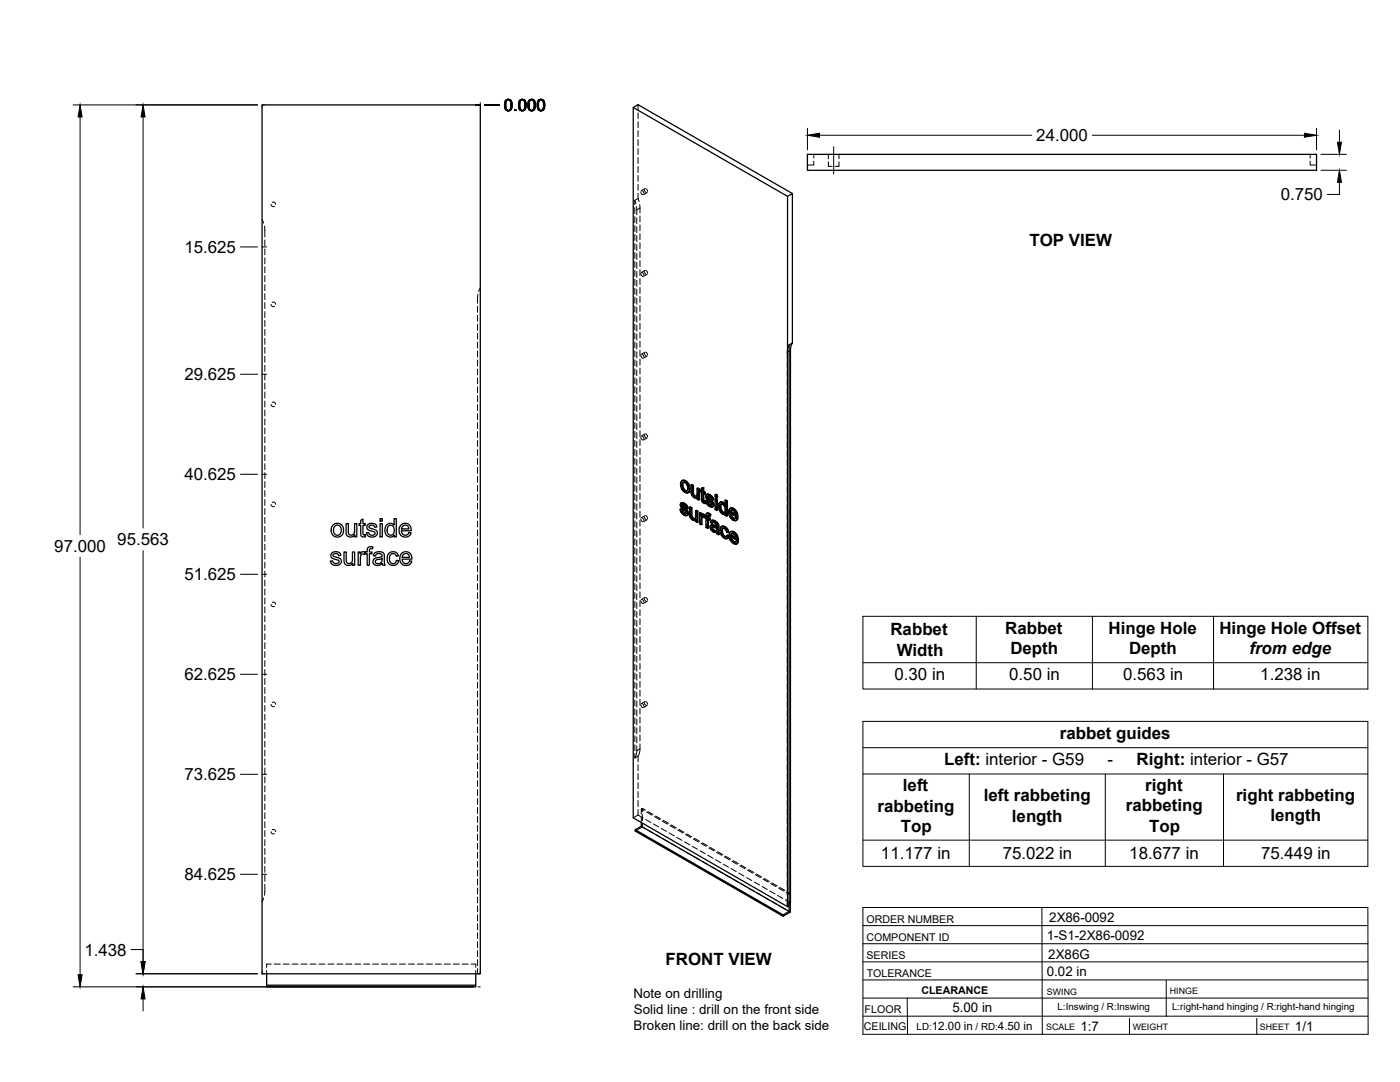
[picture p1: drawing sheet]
<svg xmlns="http://www.w3.org/2000/svg" width="559mm" height="432mm" viewBox="0 0 559 432" stroke-linecap="round" stroke-linejoin="round" font-family="sans-serif">
<!-- layer: Visible -->
<g fill="none" stroke="#000" stroke-width=".51">
<path d="M104.6 41.9h87.1v346.7h-87.1zM252.8 42.9l1.9-1.1 61.6 35.4M314.3 78.4l-61.5-35.5v283.5l61.5 35.4 .7-.3M322.3 61.6h203.2v6.4h-203.2zM316.3 136.9v-59.7l-2 1.2v283.4M272.2 191.8l.9-.2 .6 .2zM272.2 191.8l-.6 1.1 .5 2.3 .7 .9 1 .6h.8l.3-.3M272.3 193.6l.3 1.5M272.6 195.1l.3-.2 .8 .8-.3 .2zM272.8 192.5l-.2 .9M272.9 194.9l-.3-1.5-.3 .1 .2-.8 .5-.2 .9 .5 .5 1.4-.2 1.5h-.8M273.4 192l1 1a1.92 1.92 0 0 1 1 2"/>
<path d="M273.7 195.7l.5 .2M273.7 191.8l1.2 1.3M274.6 193.3l.5 1.9 .3-.2-.2 1.2M275.1 195.2l-.2 1.2 .3-.2-.6 .5M275.8 193.5l.7 .4 .3-.2v3.2M276.5 193.9v3.1l.3-.1 .3 .6M276.5 197.1l.3 .6 .3-.2 .5 .4M276.8 197.7l.4 .4h.9l-.3 .1M276.8 193.7l-.6-.3-.4 .1v2.9l.3 1.1 .8 1a.97 .97 0 0 0 1.4 .1v.6l.5 .4M277.2 198.1l.6 .1M278.2 194.9l.6 .4 .4-.2v4.3l-.4 .2v-4.3M278.3 198.6l-.3 .2"/>
<path d="M279.2 195.1l-.7-.4-.3 .2v2.6l-.4 .7M280 195.5l-.5 .1v.6l.5 .3v3.3l.6 .8 .7 .4 .3-.2-.1-.7-.6 .1M280 194.8l.9-.2v1.5M280.6 194.8v1.5l.3-.2 .6 .3M280.6 196.3l.6 .3 .3-.2v.6l-.3 .2v-.6M280.6 199.8l.7 .2M280.7 200l.8 .1M280.9 194.6l-.9 .2v1.1l-.5-.3M280.9 197v2.6M281.2 197.2l-.6-.4v2.9l.4 .1M281.6 199.9l.6 .2M282.1 197.3l1.3 .1"/>
<path d="M282.3 198.3l.6 .5M282.4 198.6l.2 .3a1.49 1.49 0 0 1 1.6 1l.2 .2M282.4 197.2l-.4 .2M282.5 197.4l.5 .2 .4-.2 .7 .6M282.5 199.9l-.6-.2-.3 .2 .4 1.2 .9 .9a1.24 1.24 0 0 0 1.6 .2M282.6 198.9l1.5 1.4 .3-.2 .4 .7M282.6 198v.1M282.7 198.4l-.1-.3-.3 .2 .1-.2 1 .3 .5 1 .6 .2M282.8 197.2l-.9 .3-.2 .9 .5 .9 1.7 1.7-.1 .7M283 197.6l.8 .6 .3-.2 .5 .7M283.8 198.2l.5 .7 .3-.2 .2 .8-.3 .1-.2-.7M285.4 199.1l.3-.2 .7 .3-.4 .2z"/>
<path d="M285.4 197.4l.3-.2 .7 .4-.4 .2zM285.4 199.1v4.2l.6 .4M285.4 197.4v.8l.6 .4M286.4 199.2v4.3l-.4 .2v-4.3M286.4 197.6v.8l-.4 .2v-.8M289.4 199.7l.6 .3 .3-.1v5.9l-.3 .2v-6M290.3 199.9l-.6-.4-.3 .2v2.1l-.5-.7M133 209.4l1.4-.5a2.66 2.66 0 0 1 2.7 3.7 2.66 2.66 0 0 1-4.5 .6l-.4-1.2a2.87 2.87 0 0 1 .8-2.6zM133.6 210.1l1.1-.5 .6 .1 .6 .6 .3 1.8-.3 .8-.6 .6h-1.3l-.6-.6-.3-1.5zM138.2 209h.8l.1 3.7a1.31 1.31 0 0 0 1.7 .7 1.31 1.31 0 0 0 .7-1.6v-2.8h.9v5.2h-.8v-.8a1.87 1.87 0 0 1-2.2 .9 1.87 1.87 0 0 1-1.2-2.1zM144 207.7l.9-.6v1.9h.9v.7h-.9v3.3l.2 .4h.7l.1 .8h-1.3l-.5-.5-.1-4h-.7v-.7h.7zM146.8 209.4l1.6-.5a1.73 1.73 0 0 1 2 1.4l-.8 .1a1.17 1.17 0 0 0-1.1-.9 1.17 1.17 0 0 0-1.2 .9l.4 .4 2.1 .6a1.59 1.59 0 0 1 .7 2 1.59 1.59 0 0 1-2 .9l-1.5-.3-.7-1.4 .9-.1 .2 .6 .6 .5 1.4-.2a.82 .82 0 0 0 .2-1.1 .82 .82 0 0 0-1.1-.3l-1-.3a1.37 1.37 0 0 1-.7-2.3z"/>
<path d="M151.7 209h.9v5.2h-.9zM151.7 207h.9v1h-.9zM154.3 209.5l1.1-.6a1.86 1.86 0 0 1 1.9 .7v-2.6h.9v7.2h-.8v-.6a2.16 2.16 0 0 1-2.7 .4 2.16 2.16 0 0 1-1.1-2.4zM154.9 210.1l1.3-.5 1 1v2l-.7 .9h-1l-.9-1v-1.4zM160 209.6l1-.7h1.5l1 .7 .5 1 .1 1.2h-3.9l.2 1 .9 .7a1.43 1.43 0 0 0 1.9-1l.9 .1-.4 .9-1 .7h-1.7l-1-.6-.6-.9-.1-1.4zM160.7 210l.6-.4 1.1 .1 .5 .5 .3 .9h-2.9zM271.4 203.3l.6 .2M271.9 200.7l1.3 .1M272 203.5l.4-.2 .2 .9-.3 .1zM272.1 201.7l.7 .5M272.2 202l.2 .4a1.49 1.49 0 0 1 1.6 .9l.3 .2M272.3 200.6l-.5 .2"/>
<path d="M272.3 204.3l.7 .7h.8M272.3 200.8l.6 .2 .3-.2 .8 .6M272.4 203.3l-.7-.2-.3 .2 .5 1.3 .8 .8a1.24 1.24 0 0 0 1.6 .2M272.4 202.4l1.5 1.3 .4-.2 .4 .7M272.5 201.4l-.1 .1M272.5 201.8l-.1-.3-.3 .2 .1-.2 1 .3 .5 1 .7 .3M272.6 204.2l.7 .6M272.7 200.6l-.9 .2-.3 .9 .6 1.1 1.6 1.6-.1 .7M272.9 201l.7 .6 .4-.2 .5 .7M273 205l.6 .1M273.6 201.6l.6 .7 .3-.2 .2 .8-.3 .2-.2-.8M273.7 205.1h-.1"/>
<path d="M273.9 203.7l.4 .6 .4-.1 .1 .7M274.3 204.3l.2 .8 .3-.2-.2 .6M274.5 205.1l-.2 .5 .3-.1-.4 .3M275.2 202.4l.7 .4 .3-.2v3.2M275.9 202.8v3.1l.3-.1 .3 .6M275.9 206l.3 .6 .3-.2 .4 .4M276.2 206.6l.4 .4h.9M276.2 202.6l-.7-.3-.3 .1v3.1l.3 1 .8 .9a.97 .97 0 0 0 1.4 .1M276.6 207l.6 .2M277.5 207l-.3 .2M277.6 203.8l.7 .4 .3-.2v4.3l-.3 .2v-4.3M277.7 207.5v.7l.6 .3"/>
<path d="M277.7 207.6l-.2 .1M278.6 204l-.7-.4-.3 .2v2.7l-.4 .7M279.2 204.7l.6 .4 .3-.2v.5l.4-.2M279.8 205.1v.6l.7-.5 .4 .1M280 206.4l.2 2.8-.3 .2v-2.2M280.1 204.9l-.6-.3-.3 .1v4.3l.7 .4M280.2 205.4l.7-.1 .6 .4M280.3 206.1v.1M280.6 205.4l.6 .5M281 206.6l-.8-.5-.2 .3 .3-.2-.1 .8M281.2 200.3l.1 .7M281.2 206.5l.6 .3v3.7l.6 .4"/>
<path d="M281.2 206.5v-.4l-.2 .5M281.2 206.5l-.2 .1M282.2 204.9h.9l.6 .4M282.2 200.1l.3-.2 .3 .8-.3 .2zM282.4 206.6l.7 .4 .3-.2v.6l-.3 .2v-.6M282.5 204.7l-.5 .2M282.5 200.9l.7 .6h.8M282.7 207.3v3.4l-.3 .2v-3.8l.7 .5M282.7 205.7v.7M282.8 205.1l.6 .4 .3-.2-.4 .8 .1-.6M282.8 200.7l.7 .7M283.1 204.9l-.6-.2-.5 .3-.2 1.2-.6-.3 .6-.1"/>
<path d="M283.2 201.5l.6 .2M283.3 206.1a.45 .45 0 0 0-.5-.5 .45 .45 0 0 0-.4 .6v.4l.3-.2 .7 .4M283.8 209.6l.8-.2 1.4 .5M283.9 201.7h-.1M284.1 210.7l.2 .6 .3-.2 .5 .5M284.1 200.3l.4 .6 .3-.1 .2 .7M284.2 210.4l-.1 .3 .3-.2 .2 .6M284.2 209.4l-.5 .2M284.3 211.3l.5 .5h1h-1M284.3 210.3l-.1 .1M284.4 207.8l.8 .3 .3-.2 .8 .6M284.4 210.3l.8 .3a.73 .73 0 0 1 .8 .6 .73 .73 0 0 1-.5 .8"/>
<path d="M284.4 210.3l-.2 .1M284.4 210.3v.2M284.5 200.9l.2 .8 .3-.2-.2 .6M284.5 208.4l-.4 .5 .6-.5 1.2 1a.48 .48 0 0 1 0 .8 .48 .48 0 0 1-.7-.3l-.9-.3M284.6 209.4l-1 .3-.2 1 .8 1.2 1 .6a.64 .64 0 0 1 1 .5l.6 .4M284.7 201.7l-.2 .5 .3-.1-.5 .3M284.7 207.6l-.8 .2M285.2 208.1l.8 .6 .3-.2 .4 .5M285.5 207.9l-.8-.3-.9 .3-.3 .5 .6 .5M286 208.7l.4 .5 .3-.2 .2 .7M286.4 209.2l.2 .6 .3-.1 .1 2.9M286.6 209.8l.1 3 .3-.2 .1 .6-.3 .2-.1-.6"/>
<path d="M287.4 202.4l.3 1.4M287.5 200.4h1.2l.6 .6M287.7 201.3h.7l.7 .8 .3 1.3-.3 1.2M287.7 201.3l-.3 1.1 .3-.2 .3 1.4M287.7 203.8l.3-.2 .8 .8-.5 .1zM287.8 201.2l-.1 .1M287.8 200.3l-.5 .2M288 201.2l-.3 1M288.1 212l.3 1.4 .3-.2 .7 .8M288.2 210.1l.9 .2 .3-.2 1 1M288.4 213.4l.7 .8h.8M288.4 200.6l.5 .5h.5"/>
<path d="M288.4 204.6h.7M288.5 209.9l-.6 .3M288.6 210.8l-.2 1M288.7 200.4l-.9-.1-.7 .3-.3 2.1 1 2 1.1 .6 .5-.2v.6l.6 .3M288.8 204.4l.4 .1M289.1 210.3l.8 .7a1.42 1.42 0 0 1 1 1.4l-.3 .2-.5-1.3M289.4 205.1l-.2 .2M289.4 210.1l-.9-.2-.7 .4-.4 1.9 1 2 1 .8h.7M290 213.7l.6 .4M290.6 212.6l-.6-.3-.7-1.2-.8-.3-.4 1.2 .3-.2 .3 1.4M290.6 214.1l.4-.1-.2 .5-.7 .5zM291 214l-.7-.5-.5 .8-.7-.1"/>
<path d="M291.3 202.9h.9a1.88 1.88 0 0 1 1.8 1.3M291.5 204.3l2 1.2-.5-1.5-.8-.5-.5 .2-.2 .6 .3-.2 1.7 1M291.5 212.3h.9a1.93 1.93 0 0 1 1.9 1.2M291.7 213.6l2.1 1.2-.6-1.4-.8-.5-.6 .2-.1 .5 .3-.1 1.7 .9M291.8 206.1l.8 .9 .8-.1M291.8 205.1l.3 .9M292 203.5l-.2 .6M292 215.5l.8 .8h.8M292 214.4l.3 .9M292.2 212.9l-.2 .6M292.5 203.1l1 .9a1.97 1.97 0 0 1 1 2.1M292.6 207l.6 .1"/>
<path d="M292.7 212.4l1 1a1.78 1.78 0 0 1 1 1.8v.2M292.8 216.3l.5 .2M292.8 202.9l-.9-.3-.9 .6-.2 1.4 .3 1.2 .7 1.1 1.2 .9 .8-.1 .7-.8M293 212.2l-.9-.2-1 .7-.1 1.2 .3 1.3 .7 1.2 1.1 .7h.8l.8-.8M293.3 207l-.1 .1M293.5 216.4l-.2 .1M293.5 206.7l.7 .4M293.7 204.3l.5 1.9 .3-.1-.3 .1M293.7 216l.7 .5M293.9 213.7l.5 1.9 .3-.2-.3 .2M294.2 206.4l-2.8-1.5 .4 1.2 .3-.1 .8 .8M294.4 215.8l-2.8-1.6 .4 1.3 .3-.2 .8 .9"/>
<path d="M294.5 206.9l-.7 .8M294.5 206.9l-.6-.4-.7 .6M294.7 216.3l-.7 .8M294.7 216.3l-.7-.5-.7 .7M132.4 220.7l1.6-.5a1.73 1.73 0 0 1 2.1 1.4l-.9 .2a1.17 1.17 0 0 0-1.1-.9 1.17 1.17 0 0 0-1.2 .8l.4 .4 2.1 .6a1.59 1.59 0 0 1 .7 2.1 1.59 1.59 0 0 1-1.9 .9l-1.5-.4-.8-1.3 .9-.2 .2 .7 .6 .4 1.4-.2a.82 .82 0 0 0 .2-1.1 .82 .82 0 0 0-1-.3l-1.1-.3a1.37 1.37 0 0 1-.7-2.3zM137.3 220.3h.9v3.8a1.31 1.31 0 0 0 1.7 .7 1.31 1.31 0 0 0 .8-1.7v-2.8h.9v5.3h-.8v-.8a1.87 1.87 0 0 1-2.3 .8 1.87 1.87 0 0 1-1.2-2.1zM143 220.3h.8v.8a1.27 1.27 0 0 1 2-.7l.8-.1v-1.2a1.55 1.55 0 0 1 2.2-.9l-.1 .8a.81 .81 0 0 0-.9 0 .81 .81 0 0 0-.4 .8v.5h1.1v.7h-1.1v4.6h-.8v-4.6h-.8v-.4l-.3 .7-.5-.2a1.23 1.23 0 0 0-1.2 1.7v2.8h-.8zM149.5 220.8l1.6-.6 1.2 .1 .8 .4 .6 4.9h-.9l-.2-.7-1.2 .7h-1.2l-.9-.4-.4-.7a1.74 1.74 0 0 1 2-2l.6-.1a.8 .8 0 0 0 1-.8 .8 .8 0 0 0-1.1-.7l-1 .2-.5 .8-.9-.1zM150.1 223.5l2.4-.6a1.59 1.59 0 0 1-.6 1.8 1.59 1.59 0 0 1-1.9-.1l-.2-.5zM155.2 220.9l1-.6h1.5l.9 .6 .4 .9-.8 .2a1.47 1.47 0 0 0-2-.9 1.47 1.47 0 0 0-.8 2l.5 1.4 .7 .4 1.1-.2 .5-1.1 .9 .1-.3 1-1 .8-1.3 .1-1-.4a3.4 3.4 0 0 1-.3-4.3zM160.3 220.9l1-.6h1.5l.9 .6 .6 1.1 .1 1.1h-3.9l.2 1 .8 .7a1.43 1.43 0 0 0 2-.9l.9 .1-.4 .8-1 .7-1.7 .1-1-.6-.7-1.8v-1.1zM161 221.3l.6-.3h1l.6 .5 .3 .9h-3z"/>
<path d="M256 328.2v1.6l-2.4 1.3v.6l59 34v-.6l-59-34M256 329.8l59 33.9-2.4 1.4M315 360.6l.5-.3v-220.5l.2-1.6 .6-1.3-1.3 .7v226.1M315.4 360.3v3.7l-2.8 1.7M106.4 388.6v5.2h83.5v-.6h-83.5M189.9 388.6v4.6"/>
</g>
<!-- layer: Hidden -->
<g fill="none" stroke="#000" stroke-width=".4">
<path d="M254.7 41.8v2M254.7 45v2.4M254.7 48.6v2.4M254.7 52.2v2.3M254.7 55.7v2.4M254.7 59.3v2.4M253.4 79.9l.4 1.3M253.4 79.9v1.8M254.7 79.2l.4 1.3M254.7 79.2l-1.3 .7M254.7 62.9v2.4M254.7 66.4v2.4"/>
<path d="M254.7 70v2.4M254.7 73.6v2.4M254.7 77.2v2M255.8 76.5l.2 .7 .6 .5M256.2 76.1l.5 .3 .3 .9M257.2 75.7l.2 .7 .6 .5M257.4 75.3l-1.4 .8M257.7 75.2l.5 .5 .3 .7M258.3 76.9l-1.4 .8M324.8 64.3v1.5h-2.5M324.8 61.6v1.5M330.6 64.6v1.8h1.6"/>
<path d="M330.6 61.6v1.8M334.9 64.6v1.8h-1.5M334.9 61.6v1.8M522.9 64.3v1.5h2.6M522.9 61.6v1.5M104.6 87.6l.6 1.4M105.5 90.2l.2 4.4M105.7 95.8v2.3M105.7 99.3v2.4M108.2 81.6l.4 .7h1M108.6 80.8h1l.4 .8M253.4 82.9v2.4"/>
<path d="M253.4 86.4v2.4M253.4 90v2.4M253.4 93.6v2.4M253.4 97.2v2.3M254.1 82.4l.1 3.3M254.2 86.9v2.4M254.2 90.5v2.3M254.2 94v2.4M254.2 97.6v2.4M255.3 81.7l.1 3.3M255.4 86.1v2.4M255.4 89.7v2.4"/>
<path d="M255.4 93.3v2.4M255.4 96.9v2.4M105.7 102.9v2.4M105.7 106.5v2.4M105.7 110v2.4M105.7 113.6v2.4M105.7 117.2v2.4M190.8 117.4l-.2 3.6M191.7 114.9l-.6 1.4M253.4 100.7v2.4M253.4 104.3v2.4M253.4 107.9v2.4"/>
<path d="M253.4 111.4v2.4M253.4 115v2.4M253.4 118.6v2.4M254.2 101.2v2.3M254.2 104.8v2.3M254.2 108.3v2.4M254.2 111.9v2.4M254.2 115.5v2.4M254.2 119v2.4M255.4 100.4v2.4M255.4 104v2.4M255.4 107.6v2.4"/>
<path d="M255.4 111.1v2.4M255.4 114.7v2.4M255.4 118.3v2.4M255.8 109.2l.2 .6 .6 .5M256.2 108.7l.5 .3 .3 .9M257.2 108.3l.2 .7 .6 .5M257.4 107.9l-1.4 .8M257.7 107.9l.5 .4 .3 .8M258.3 109.5l-1.4 .8M105.7 120.8v2.3M105.7 124.3v2.4M105.7 127.9v2.4"/>
<path d="M105.7 131.5v2.4M105.7 135v2.4M105.7 138.6v2.4M108.2 121.5l.4 .8 1-.1M108.6 120.7h1l.4 .8M190.6 122.2v2.4M190.6 125.8v2.4M190.6 129.4v2.4M190.6 132.9v2.4M190.6 136.5v2.4M253.4 122.2v2.3M253.4 125.7v2.4"/>
<path d="M253.4 129.3v2.4M253.4 132.9v2.4M253.4 136.5v2.3M254.2 122.6v2.4M254.2 126.2v2.4M254.2 129.8v2.3M254.2 133.3v2.4M254.2 136.9v2.4M255.4 121.9v2.3M255.4 125.4v2.4M255.4 129v2.4M255.4 132.6v2.4"/>
<path d="M255.4 136.2v2.3M255.4 139.7v2.4M315 137.6l-.7 1.9-.1 3.5M105.7 142.2v2.4M105.7 145.8v2.3M105.7 149.3v2.4M105.7 152.9v2.4M105.7 156.5v2.4M190.6 140.1v2.4M190.6 143.7v2.4M190.6 147.2v2.4M190.6 150.8v2.4"/>
<path d="M190.6 154.4v2.4M190.6 157.9v2.4M253.4 140v2.4M253.4 143.6v2.4M253.4 147.2v2.3M253.4 150.7v2.4M253.4 154.3v2.4M253.4 157.9v2.4M254.2 140.5v2.4M254.2 144v2.4M254.2 147.6v2.4M254.2 151.2v2.4"/>
<path d="M254.2 154.7v2.4M254.2 158.3v2.4M255.4 143.3v2.4M255.4 146.9v2.3M255.4 150.5v2.3M255.4 154v2.4M255.4 157.6v2.4M255.8 141.8l.2 .7 .6 .5M256.2 141.4l.5 .2 .3 .9M257.2 140.9l.2 .7 .6 .5M257.4 140.5l-1.4 .9M257.7 140.5l.5 .4 .3 .8"/>
<path d="M258.3 142.1l-1.4 .8M314.2 144.3v2.3M314.2 147.8v2.4M314.2 151.4v2.4M314.2 155v2.3M314.2 158.5v2.4M105.7 160v2.4M105.7 163.6v2.4M105.7 167.2v2.4M105.7 170.8v2.3M105.7 174.3v2.4M105.7 177.9v2.4"/>
<path d="M108.2 161.4l.3 .7 1.1 .1M108.6 160.6h1l.4 .8M190.6 161.5v2.4M190.6 165.1v2.4M190.6 168.7v2.3M190.6 172.2v2.4M190.6 175.8v2.4M190.6 179.4v2.4M253.4 161.5v2.3M253.4 165v2.4M253.4 168.6v2.4M253.4 172.2v2.4"/>
<path d="M253.4 175.7v2.4M253.4 179.3v2.4M254.2 161.9v2.4M254.2 165.5v2.4M254.2 169v2.4M254.2 172.6v2.4M254.2 176.2v2.4M254.2 179.8v2.3M255.4 161.2v2.3M255.4 164.7v2.4M255.4 168.3v2.4M255.4 171.9v2.4"/>
<path d="M255.4 175.5v2.3M255.4 179v2.4M255.8 174.4l.2 .7 .6 .5M256.2 174l.5 .3 .3 .9M257.2 173.6l.2 .7 .6 .5M257.4 173.2l-1.4 .8M257.7 173.1l.5 .5 .3 .7M258.3 174.8l-1.4 .8M314.2 162.1v2.4M314.2 165.7v2.4M314.2 169.2v2.4M314.2 172.8v2.4"/>
<path d="M314.2 176.4v2.4M314.2 180v2.4M105.7 181.5v2.4M105.7 185v2.4M105.7 188.6v2.4M105.7 192.2v2.4M105.7 195.8v2.3M105.7 199.3v2.4M190.6 182.9v2.4M190.6 186.5v2.4M190.6 190.1v2.4M190.6 193.7v2.3"/>
<path d="M190.6 197.2v2.4M253.4 182.9v2.4M253.4 186.5v2.3M253.4 190v2.4M253.4 193.6v2.4M253.4 197.2v2.4M254.2 183.3v2.4M254.2 186.9v2.4M254.2 190.5v2.3M254.2 194.1v2.3M254.2 197.6v2.4M255.4 182.6v2.4"/>
<path d="M255.4 186.2v2.4M255.4 189.7v2.4M255.4 193.3v2.4M255.4 196.9v2.4M271.9 193.1l.5 1.9-.3 .2M272.4 195l1.3 1.3-.3 .2M272.5 191.6l-.9 1.7M272.8 192.5l-.2 .1M272.9 192.4h.8l-.3 .2M273.7 192.4l.8 .9-.3 .2M273.7 196.3l.9 .3-.3 .2M274.5 195.8l-.3 .1"/>
<path d="M274.5 193.3l.3 1.4-.3 .2M274.8 194.7l-.1 .8-.5 .4M274.9 196.5l-.3 .1M276.2 193.4v3.3l-.3 .2M276.2 196.7l.2 .7-.3 .1M276.4 197.4l.4 .6-.3 .2M276.8 198l.6 .5-.3 .1M277.4 198.5l.8 .2 .4-.3-.3 .2M278.1 198.1h.1M278.3 198l-.4 .2M278.4 198.6h-.1M278.4 197.8l-.3 .3"/>
<path d="M278.5 194.7v2.8l-.4 .5M278.6 198.4v.7l-.3 .1M278.6 199.1l.6 .3M279.8 196l.5 .3-.3 .2M279.8 195.5v.5l-.3 .2M280 195.5l.3 .2M280.3 196.3l.1 3.4-.4 .2M280.3 194.6v1.1l-.3 .2M280.4 199.7l.2 .5-.3 .1M280.6 196.8l.3-.2v.4M280.9 196.6l.6 .4M281.9 199.7l.5 1.3-.3 .2"/>
<path d="M282 197.9l.1 .6-.3 .2M282.1 197.4l-.4 .6M282.1 198.5l.5 .7-.4 .1M282.3 197.2l-.5 .4M282.5 198l.3-.2-.2 .2M282.6 199.2l1.5 1.5-.3 .2M282.7 197.9l-.3 .2M282.8 197.8l.6 .2-.3 .2M283.4 198l.6 .5-.3 .2M284 198.5l.2 .7-.3 .2M284.2 199.2l.6 .3M285.7 197.2v.9l-.3 .1"/>
<path d="M285.7 198.9v1.5M285.7 198.1l.7 .3M289.7 199.5v2.1l-.3 .2M314.2 183.5v2.4M314.2 187.1v2.4M314.2 190.7v2.4M314.2 194.2v2.4M314.2 197.8v2.4M105.7 202.9v2.4M105.7 206.5v2.4M105.7 210.1v2.3M105.7 213.6v2.4"/>
<path d="M105.7 217.2v2.4M108.2 201.3l.4 .8h1M108.6 200.5l1 .1 .4 .7M190.6 200.8v2.4M190.6 204.4v2.4M190.6 208v2.3M190.6 211.5v2.4M190.6 215.1v2.4M190.6 218.7v2.3M253.4 200.7v2.4M253.4 204.3v2.4M253.4 207.9v2.4"/>
<path d="M253.4 211.5v2.3M253.4 215v2.4M253.4 218.6v2.4M254.2 201.2v2.4M254.2 204.8v2.3M254.2 208.3v2.4M254.2 211.9v2.4M254.2 215.5v2.4M254.2 219.1v2.3M255.4 200.4v2.4M255.4 204v2.4M255.4 207.6v2.4"/>
<path d="M255.4 211.2v2.4M255.4 214.7v2.4M255.4 218.3v2.4M255.8 207.1l.2 .6 .6 .5M256.2 206.6l.5 .3 .3 .9M257.2 206.2l.2 .7 .6 .5M257.4 205.8l-1.4 .8M257.7 205.8l.5 .4 .3 .8M258.3 207.4l-1.4 .8M271.7 203.1l.5 1.3-.3 .2M271.8 201.3l.2 .6-.3 .2M271.9 200.8l-.4 .6"/>
<path d="M272 201.9l.4 .7-.3 .2M272.1 200.6l-.5 .4M272.2 204.4l1.1 1-.3 .1M272.3 201.4l.3-.1-.1 .1M272.4 202.6l1.6 1.5-.3 .2M272.6 201.3l-.4 .2M272.6 201.3l.6 .1-.3 .2M273.2 201.4l.6 .6-.3 .1M273.3 205.4l.8 .3-.3 .1M273.8 202l.3 .6-.4 .2M274 204.9l-.2 .1M274 204.1l.2 .5-.3 .2"/>
<path d="M274 204.9l-.3 .2 .3-.2M274.1 202.6l.6 .3M274.2 204.6l-.2 .3M274.5 205.6l-.4 .1M275.5 202.3l.1 3.3-.3 .2M275.6 205.6l.2 .7-.3 .2M275.8 206.3l.4 .6-.3 .2M276.2 206.9l.6 .5-.3 .2M276.8 207.4l.7 .2 .5-.3-.2 .2M277.5 207h.1M277.7 206.9l-.4 .2M277.8 206.7l-.3 .3"/>
<path d="M277.9 203.6v2.7l-.4 .6M278 207.3v.7l-.3 .2M278 208l.6 .3M279.5 207.3v1.6l-.3 .1M279.5 208.9l.7 .3M279.5 204.6v1.5M280.1 206.1l.8-.1-.3 .2M280.1 205.4v.1M280.2 206.1l.3-.2-.2 .2M280.4 205.2l-.6 .5M280.6 200.2l.5 .4-.3 .2M280.9 206l.4 .4"/>
<path d="M281.1 200.6l.5 .2M281.2 206.1l.3-.1-.2 .4M281.5 205.7v.1M281.5 206.3l.6 .3-.3 .2M281.5 206l-.2 .4M281.5 205.7l-.3 .3M281.8 205.8l.3 .2M282.1 209.1v1.2l-.3 .2M282.1 210.3l.6 .4M282.1 206.6v1.3M282.2 205l-.1 1-.3 .2M282.3 204.7l-.5 .4"/>
<path d="M282.4 201l1.1 1-.3 .1M282.4 207.1l.3-.2v.4M282.5 205.7l.4-.2-.2 .2M282.7 206.9l.7 .5M282.9 205.5l.4 .1-.4 .2M283.3 205.6l.3 .3M283.5 202l.8 .2-.3 .2M283.7 210.1l.4 1.1-.4 .2M283.8 208.3l.6 .4M283.8 209.6l-.4 .7M284 209.5l-.5 .3M284.1 211.2l.9 .9-.3 .2"/>
<path d="M284.1 207.7l-.6 .7M284.1 201.5h-.1M284.1 200.7l.2 .5-.3 .2M284.2 201.5l-.3 .2 .2-.2M284.2 207.6l-.4 .3M284.3 201.2l-.2 .3M284.4 208.4l.4-.1-.3 .1M284.5 210.2l.2-.1zM284.5 210.2l-.2 .1M284.6 210.1l-.4 .2M284.6 202.2h-.3M284.7 210.1l1.6 .5-.3 .2"/>
<path d="M284.8 208.3l.6 .1-.3 .2M285 212.1l.7 .2-.3 .2M285.4 208.4l.7 .7-.3 .2M285.7 212.3h.7l-.4 .1M285.7 201.6v1.6l-.3 .1M285.7 203.2l.7 .3M286 209.9l.3 .1M286 211.7l-.3 .2M286.1 209.1l.2 .7-.3 .2M286.2 211.5l-.4 .3M286.3 210.6l-.1 .9-.3 .2M286.3 209.8l-.3 .4"/>
<path d="M286.4 212.3l.1 .6-.3 .1M286.5 212.9l.6 .3M287.1 201.8l.2 1.3-.3 .2M287.3 200.7l-.2 1.1-.3 .2M287.3 203.1l.6 1.1-.4 .2M287.6 200.4l-.6 .5M287.7 211.4l.5 2-.3 .2M287.9 204.2l.8 .8-.3 .1M287.9 210.3l-.2 1.1-.3 .2M288 201.1h.7l-.3 .2M288 201.1l-.2 .1M288 201.1v.1"/>
<path d="M288.1 201.1l-.3 .1M288.2 213.4l1.2 1.3-.3 .1M288.2 210l-.6 .5M288.6 210.8l-.2 .1M288.7 210.7l.8 .1-.4 .1M288.7 205l.6 .1 .4-.2-.3 .2M288.7 201.1l.8 .8-.4 .2M289.4 201.1l.3 .5M289.4 214.7l1 .1M289.5 210.8l.5 .5-.3 .2M289.5 201.9l.3 1.5-.4 .2M289.5 205.1h-.1"/>
<path d="M289.7 204.9v.6l-.3 .2M289.7 205.5l.6 .3M289.8 203.4l-.2 .8-.4 .3 .3-.1M290 211.3l.3 .8-.3 .2M290 214.1l-.1 .1M290.3 212.1l.6 .3M290.3 213.5l-.6 .8M291.1 204.1l.5 1.9-.3 .2M291.3 213.5l.5 1.9-.3 .2M291.4 204.9l.4-.2v.4M291.6 206l1.3 1.4-.4 .2M291.6 202.7l-.8 1.6"/>
<path d="M291.6 214.2l.4-.2v.4M291.8 204.7l2.7 1.6M291.8 215.4l1.3 1.3-.3 .2M291.8 212.1l-.8 1.6M292 214l2.7 1.6M292 203.5l-.2 .1M292.1 203.4l.7 .1-.3 .1M292.2 212.9h-.2M292.3 212.7l.8 .1-.4 .2M292.8 203.5l.8 .8-.3 .2M292.9 207.4l1 .2-.3 .2M293.1 212.8l.7 .9-.3 .2"/>
<path d="M293.1 216.7l1 .3-.3 .2M293.4 206.9h.1M293.5 205.1l.4 .2M293.6 206.9l-.3 .1 .2-.1M293.6 216.3h.1M293.6 204.3l.3 1-.4 .2M293.7 216.3l-.2 .1M293.7 214.4l.4 .3M293.8 216.2l-.4 .2M293.8 213.7l.3 1-.3 .1M293.9 206.5l-.4 .4M294 215.8l-.3 .5"/>
<path d="M294.1 207.5l-.2 .1M294.3 216.9l-.2 .1M314.2 201.4v2.4M314.2 205v2.3M314.2 208.5v2.4M314.2 212.1v2.4M314.2 215.7v2.4M314.2 219.3v2.3M105.7 220.8v2.3M105.7 224.3v2.4M105.7 227.9v2.4M105.7 231.5v2.4"/>
<path d="M105.7 235.1v2.3M105.7 238.6v2.4M190.6 222.2v2.4M190.6 225.8v2.4M190.6 229.4v2.4M190.6 233v2.3M190.6 236.5v2.4M253.4 222.2v2.4M253.4 225.7v2.4M253.4 229.3v2.4M253.4 232.9v2.4M253.4 236.5v2.3"/>
<path d="M254.2 222.6v2.4M254.2 226.2v2.4M254.2 229.8v2.4M254.2 233.3v2.4M254.2 236.9v2.4M255.4 221.9v2.4M255.4 225.4v2.4M255.4 229v2.4M255.4 232.6v2.4M255.4 236.2v2.3M255.4 239.7v2.4M255.8 239.7l.2 .7 .6 .5"/>
<path d="M256.2 239.2l.5 .3 .3 .9M257.2 238.9l.2 .6 .6 .5M257.4 238.4l-1.4 .9M257.7 238.4l.5 .4 .3 .8M314.2 222.8v2.4M314.2 226.4v2.4M314.2 230v2.3M314.2 233.6v2.3M314.2 237.1v2.4M105.7 242.2v2.4M105.7 245.8v2.4M105.7 249.3v2.4"/>
<path d="M105.7 252.9v2.4M105.7 256.5v2.4M108.2 241.2l.4 .8h1M108.6 240.4h.9l.5 .8M190.6 240.1v2.4M190.6 243.7v2.3M190.6 247.2v2.4M190.6 250.8v2.4M190.6 254.4v2.4M190.6 258v2.3M253.4 240v2.4M253.4 243.6v2.4"/>
<path d="M253.4 247.2v2.4M253.4 250.8v2.3M253.4 254.3v2.4M253.4 257.9v2.4M254.2 240.5v2.4M254.2 244.1v2.3M254.2 247.6v2.4M254.2 251.2v2.4M254.2 254.8v2.4M254.2 258.3v2.4M255.4 243.3v2.4M255.4 246.9v2.4"/>
<path d="M255.4 250.5v2.3M255.4 254v2.4M255.4 257.6v2.4M258.3 240l-1.4 .8M314.2 240.7v2.4M314.2 244.3v2.3M314.2 247.8v2.4M314.2 251.4v2.4M314.2 255v2.4M314.2 258.6v2.3M105.7 260.1v2.3M105.7 263.6v2.4"/>
<path d="M105.7 267.2v2.4M105.7 270.8v2.4M105.7 274.3v2.4M105.7 277.9v2.4M190.6 261.5v2.4M190.6 265.1v2.4M190.6 268.7v2.4M190.6 272.2v2.4M190.6 275.8v2.4M190.6 279.4v2.4M253.4 261.5v2.3M253.4 265v2.4"/>
<path d="M253.4 268.6v2.4M253.4 272.2v2.4M253.4 275.8v2.3M253.4 279.3v2.4M254.2 261.9v2.4M254.2 265.5v2.4M254.2 269v2.4M254.2 272.6v2.4M254.2 276.2v2.4M254.2 279.8v2.4M255.4 261.2v2.3M255.4 264.8v2.3"/>
<path d="M255.4 268.3v2.4M255.4 271.9v2.4M255.4 275.5v2.3M255.4 279v2.4M257.4 280l-1.4 .8M257.7 280l.5 .4 .3 .7M314.2 262.1v2.4M314.2 265.7v2.4M314.2 269.3v2.4M314.2 272.8v2.4M314.2 276.4v2.4M314.2 280v2.4"/>
<path d="M105.7 281.5v2.4M105.7 285.1v2.3M105.7 288.6v2.4M105.7 292.2v2.4M105.7 295.8v2.4M105.7 299.3v2.4M108.2 281.1l.3 .7 1.1 .1M108.6 280.3l1 .1 .4 .7M190.6 283v2.3M190.6 286.5v2.4M190.6 290.1v2.4M190.6 293.7v2.4"/>
<path d="M190.6 297.2v2.4M253.4 282.9v2.4M253.4 286.5v2.4M253.4 290v2.4M253.4 293.6v2.4M253.4 297.2v2.4M254.2 297.6l-.1 3.1-.7 1.8M254.2 283.3v2.4M254.2 286.9v2.4M254.2 290.5v2.4M254.2 294.1v2.3M255.4 296.9v3.1l-.7 1.8"/>
<path d="M255.4 282.6v2.4M255.4 286.2v2.4M255.4 289.8v2.3M255.4 293.3v2.4M255.8 281.2l.2 .7 .6 .5M256.2 280.8l.5 .3 .3 .9M257.2 280.4l.2 .7 .6 .5M258.3 281.5l-1.4 .9M314.2 283.5v2.4M314.2 287.1v2.4M314.2 290.7v2.4M314.2 294.3v2.4"/>
<path d="M314.2 297.8v2.4M105.7 302.9v2.4M105.7 306.5v2.4M105.7 310v2.4M105.7 313.6v2.4M105.7 317.2v2.4M190.6 300.8v2.4M190.6 304.4v2.4M190.6 308v2.3M190.6 311.5v2.4M190.6 315.1v2.4M190.6 318.7v2.4"/>
<path d="M253.4 300.8v1.7l1.3-.7M254.7 301.8v2.2M254.7 305.2v2.4M254.7 308.8v2.3M254.7 312.3v2.4M254.7 315.9v2.4M254.7 319.5v2.4M314.2 301.4v2.4M314.2 305v2.4M314.2 308.5v2.4M314.2 312.1v2.4M314.2 315.7v2.4"/>
<path d="M314.2 319.3v2.3M105.7 320.8v2.4M105.7 324.3v2.4M105.7 327.9v2.4M105.7 331.5v2.4M105.7 335.1v2.3M105.7 338.6v2.4M108.2 331.9l.4 .8h1M108.6 331.1l1 .1 .4 .7M190.6 322.2v2.4M190.6 325.8v2.4M190.6 329.4v2.4"/>
<path d="M190.6 333v2.3M190.6 336.5v2.4M254.7 325.3l-1.9 1.1M254.7 325.3l2 1.2M254.7 323v2.3M256 326.1v2.1M256 322.9l1.1 .6M256.4 323.9v-1.3l-.4 .3v2.1M256.4 330l-2.8 1.7M256.4 325.1v2.4M256.4 328.7v1.3M256.4 322.6l1.2 .7"/>
<path d="M256.4 330l1.2 .7M257.7 327l2.1 1.2M258.1 324.1l2.1 1.2M258.6 323.9l2 1.1M258.6 331.3l2 1.1M260.8 328.8l2.1 1.2M261.2 325.9l2.1 1.2M261.7 325.6l2 1.2M261.7 333l2 1.2M263.9 330.6l2.1 1.2M264.3 327.7l2.1 1.2M264.8 327.4l2 1.2"/>
<path d="M264.8 334.8l2 1.2M267 332.4l2.1 1.2M267.4 329.5l2.1 1.1M267.9 329.2l2 1.2M267.9 336.6l2 1.2M270.1 334.2l2.1 1.2M270.5 331.2l2.1 1.2M271 331l2 1.2M271 338.4l2 1.2M273.2 336l2.1 1.1M273.6 333l2.1 1.2M274.1 332.8l2 1.1"/>
<path d="M276.3 337.7l2.1 1.2M276.7 334.8l2.1 1.2M277.2 334.5l2 1.2M279.4 339.5l2.1 1.2M279.8 336.6l2.1 1.2M280.3 336.3l2 1.2M282.9 338.4l2.1 1.2M283.4 338.1l2 1.2M286.4 339.9l2.1 1.2M314.2 322.8v2.4M314.2 326.4v2.4M314.2 330v2.4"/>
<path d="M314.2 333.6v2.3M314.2 337.1v2.4M105.2 358.4l-.6 1.5M105.7 352.9l-.2 4.4M105.7 342.2v2.4M105.7 345.8v2.3M105.7 349.4v2.3M190.6 340.1v2.4M190.6 343.7v2.4M190.6 347.3v2.3M190.6 350.8v2.4M190.6 354.4v2.4"/>
<path d="M190.6 358v2.3M274.1 340.2l2 1.2M277.2 341.9l2 1.3M280.3 343.7l2 1.2M282.5 341.3l2.1 1.2M283.4 345.5l2 1.2M285.6 343.1l2.1 1.2M286 340.1l2.1 1.2M286.4 347.3l2.1 1.2M288.7 344.9l2.1 1.2M289.1 341.9l2 1.2M289.5 341.7l2.1 1.2"/>
<path d="M289.5 349.1l2.1 1.2M291.8 346.6l2.1 1.2M292.2 343.7l2 1.2M292.7 343.5l2 1.1M292.7 350.9l2 1.2M294.9 348.4l2 1.2M295.3 345.5l2 1.2M295.7 345.2l2.1 1.2M295.7 352.7l2.1 1.1M298 350.2l2.1 1.2M298.4 347.3l2 1.2M298.8 347l2.1 1.2"/>
<path d="M298.8 354.4l2.1 1.2M301.1 352l2 1.2M301.5 349.1l2 1.1M301.9 348.8l2.1 1.2M301.9 356.2l2.1 1.2M304.2 353.8l2 1.2M304.6 350.8l2 1.2M305 350.6l2.1 1.2M305 358l2.1 1.2M307.3 355.6l2.1 1.1M307.7 352.6l2 1.2M308.1 352.4l2.1 1.1"/>
<path d="M308.1 359.8l2.1 1.2M310.4 357.3l2 1.2M310.8 354.4l2 1.2M311.2 354.1l2.1 1.2M313.5 359.1l2 1.2M313.9 356.2l1.1 .6 .4-.2M314.2 340.7v2.4M314.2 344.3v2.3M314.2 347.9v2.3M314.2 351.4v2.4M314.2 355v2.4M314.2 358.6v2.4"/>
<path d="M314.3 355.9l1.1 .7M315.4 356.6v1.3M315.4 359.1v1.2M190.6 361.5v2.4M190.6 365.1v2.4M190.6 368.7v2.4M190.6 372.3v2.3M190.6 375.8v2.4M190.6 379.4v2.4M311.2 361.6l2.1 1.2M314.2 361l.8 .5M314.3 363.3l1.1 .7"/>
<path d="M315 360.6l-.8 .4M106.4 387.3v1.3M108.3 384.7h-1.9v1.4M109.5 384.7h2.3M113 384.7h2.4M116.6 384.7h2.4M120.2 384.7h2.4M123.7 384.7h2.4M127.3 384.7h2.4M130.9 384.7h2.4M134.5 384.7h2.3M138 384.7h2.4"/>
<path d="M141.6 384.7h2.4M145.2 384.7h2.4M148.8 384.7h2.3M152.3 384.7h2.4M155.9 384.7h2.4M159.5 384.7h2.3M163 384.7h2.4M166.6 384.7h2.4M170.2 384.7h2.4M173.8 384.7h2.3M177.3 384.7h2.4M180.9 384.7h2.4"/>
<path d="M184.5 384.7h2.4M188 384.7h1.9v1.4M189.9 387.3v1.3M190.6 383v2.4M190.6 386.5v2.1"/>
</g>
<!-- layer: Reference -->
<g fill="none" stroke="#000" stroke-width=".4">
<path d="M105.5 41.9h-.9v.9M189.9 41.9h1.8M191.7 41v.9h-.9M322.3 61.6v2.1M322.3 65.8v2.2M525.5 61.6v2.1M525.5 65.8v2.2M104.6 98.6h1.8M104.6 149.4h1.8M104.6 189.3h1.8M104.6 229.2h1.8M104.6 269.1h1.8"/>
<path d="M104.6 309h1.8M104.6 348.9h1.8M104.6 387.7v.9h.9M190.8 393.8h.9M191.7 387.7v.9h-.9"/>
</g>
<!-- layer: Visible Narrow -->
<path d="M315.5 139.8l-.5 .3M276.8 196.1l-.3 .2M280.9 199.2l-.3 .1M283.5 199.3l-.3 .2M273.3 202.7l-.3 .2M276.2 205l-.3 .2M282.7 206l-.3 .2M285.2 209.6l-.3 .2M287 210.4l-.4 .1M287 211.3l-.4 .2" fill="none" stroke="#000" stroke-width=".4"/>
<!-- layer: Hidden Narrow -->
<g fill="none" stroke="#000" stroke-width=".4">
<path d="M255.4 83l-1.2 .8M315 140.1l-.8 .5M276.2 196l-.4 .2M278.5 197l-.3 .2M280.3 198.8l-.3 .1M273.3 203.5l-.3 .1M275.5 204.9l-.3 .2M277.9 205.9l-.3 .2M282.1 205.6l-.3 .2M283.5 200.1l-.3 .1M285.3 210.3l-.3 .2M286.3 210.9l-.3 .2"/>
<path d="M255.4 298.8l-1.2 .8"/>
</g>
<!-- layer: Titleblock -->
<path d="M344.4 362.2h201.6l.1 50.6h-201.7zM344.4 376.6h201.6M344.4 369.4h201.6M415.9 362.2l.1 50.6M344.4 383.9h201.6M344.4 398.3h201.6M344.4 391.1h201.6M362.1 398.3l.1 14.4M465.5 391.3v14.4M344.4 405.5h201.7M450.8 406.4v6.4M501.6 406.4v6.4" fill="none" stroke="#000" stroke-width=".4"/>
<!-- layer: Custom Tables -->
<path d="M344.4 246h201.6v29h-201.6zM389.7 246v29M436 246v29M484.4 246v29M344.4 264.5h201.6M344.4 287.9h201.6v57.9h-201.6zM344.4 298.4h201.6M344.4 308.9h201.6M386.9 308.9v36.9M441.2 308.9v36.9M488.4 308.9v36.9M344.4 335.3h201.6" fill="none" stroke="#000" stroke-width=".4"/>
<!-- layer: FD_Dimensions -->
<g fill="none" stroke="#000" stroke-width=".4">
<path d="M29.2 41.9h73.6M32 46.7v166.6M57.1 46.7v164M193.5 41.9h5.8M322.3 51.2v8.6M327.1 54h84.7M436 54h84.7M525.5 51.2v8.6M534.6 51.9v4.9M527.3 61.6h10.1M527.3 67.9h10.1M534.6 72.8v4.8h-4.8"/>
<path d="M96 98.6h6.8M96 149.4h6.8M96 189.3h6.8M57.1 219.7v164.1M32 222.3v166.7M96 229.2h6.8M96 269.1h6.8M96 309h6.8M96 348.9h6.8M52.3 378.9h4.8M29.2 393.8h159.8M54.3 388.6h48.5"/>
<path d="M57.1 398.7v4.8"/>
</g>
<path d="M32 41.9l.8 4.8h-1.6zM57.1 41.9l.8 4.8h-1.6zM322.3 54l4.8-.8v1.6zM520.7 53.2l4.8 .8-4.8 .8zM533.8 56.8h1.6l-.8 4.8zM534.6 67.9l.8 4.9h-1.6zM31.2 389h1.6l-.8 4.8zM56.3 383.8h1.6l-.8 4.8zM57.1 393.8l.8 4.9h-1.6z" fill="#000" stroke="#000" stroke-width=".4"/>
<!-- layer: Smart Centers -->
<path d="M332.8 58.5v10.9" fill="none" stroke="#000" stroke-width=".4"/>
<g font-size="6.7">
<text x="201" y="44.2">0.000</text>
<text x="413.6" y="56.3">24.000</text>
<text x="511.2" y="80">0.750</text>
<text x="73.6" y="100.9">15.625</text>
<text x="410.9" y="98.2">TOP VIEW</text>
<text x="73.6" y="151.7">29.625</text>
<text x="73.6" y="191.6">40.625</text>
<text x="21.7" y="220.2">97.000</text>
<text x="46.8" y="217.6">95.563</text>
<text x="73.6" y="231.6">51.625</text>
<text x="355.4" y="253.6">Rabbet</text>
<text x="401.2" y="252.9">Rabbet</text>
<text x="442.5" y="252.9">Hinge Hole</text>
<text x="486.7" y="252.9">Hinge Hole Offset</text>
<text x="357.9" y="261.6">Width</text>
<text x="403.3" y="261">Depth</text>
<text x="450.6" y="261">Depth</text>
<text x="498.7" y="261">from edge</text>
<text x="73.6" y="271.5">62.625</text>
<text x="357" y="271.4">0.30 in</text>
<text x="402.8" y="271.4">0.50 in</text>
<text x="448.3" y="271.4">0.563 in</text>
<text x="503" y="271.4">1.238 in</text>
<text x="423" y="294.8">rabbet guides</text>
<text x="376.9" y="305.4">Left: interior - G59</text>
<text x="442.1" y="305.4">-</text>
<text x="453.7" y="305.4">Right: interior - G57</text>
<text x="73.6" y="311.4">73.625</text>
<text x="360.4" y="315.8">left</text>
<text x="457.1" y="315.8">right</text>
<text x="350.3" y="323.9">rabbeting</text>
<text x="392.7" y="319.8">left rabbeting</text>
<text x="449.4" y="323.8">rabbeting</text>
<text x="493.4" y="319.8">right rabbeting</text>
<text x="403.9" y="327.9">length</text>
<text x="507" y="327.8">length</text>
<text x="359.5" y="331.9">Top</text>
<text x="458.6" y="331.9">Top</text>
<text x="351.6" y="342.9">11.177 in</text>
<text x="400.2" y="342.9">75.022 in</text>
<text x="450.8" y="342.9">18.677 in</text>
<text x="503.4" y="342.9">75.449 in</text>
<text x="73.6" y="351.3">84.625</text>
<text x="33.7" y="381.3">1.438</text>
<text x="265.7" y="385.2">FRONT VIEW</text>
</g>
<g font-size="5.3">
<text x="418.8" y="368">2X86-0092</text>
<text x="417.8" y="375.1">1-S1-2X86-0092</text>
<text x="418.4" y="382.6">2X86G</text>
<text x="417.8" y="389.5">0.02 in</text>
<text x="252.9" y="398.4">Note on drilling</text>
<text x="253" y="404.9">Solid line : drill on the front side</text>
<text x="380.1" y="404">5.00 in</text>
<text x="252.9" y="411.2">Broken line: drill on the back side</text>
<text x="431.3" y="411.5">1:7</text>
<text x="516.9" y="411.5">1/1</text>
</g>
<g font-size="4.6">
<text x="371.9" y="411.2">12.00 in</text>
<text x="398.3" y="411.2">4.50 in</text>
</g>
<g font-size="4.3">
<text x="345.8" y="368.4">ORDER NUMBER</text>
<text x="345.8" y="375.5">COMPONENT ID</text>
<text x="345.8" y="382.7">SERIES</text>
<text x="345.9" y="389.9">TOLERANCE</text>
<text x="367.7" y="396.7">CLEARANCE</text>
<text x="345.1" y="404.3">FLOOR</text>
<text x="344.8" y="411.1">CEILING</text>
</g>
<g font-size="3.9">
<text x="422.1" y="403.1">L:Inswing / R:Inswing</text>
<text x="467.8" y="403.1">L:right-hand hinging / R:right-hand hinging</text>
<text x="365.9" y="411.2">LD:</text>
<text x="389.4" y="411.2">/ RD:</text>
</g>
<g font-size="3.5">
<text x="417.9" y="397">SWING</text>
<text x="466.9" y="396.9">HINGE</text>
<text x="417.5" y="410.9">SCALE</text>
<text x="452.1" y="410.9">WEIGHT</text>
<text x="502.9" y="410.9">SHEET</text>
</g>
</svg>
